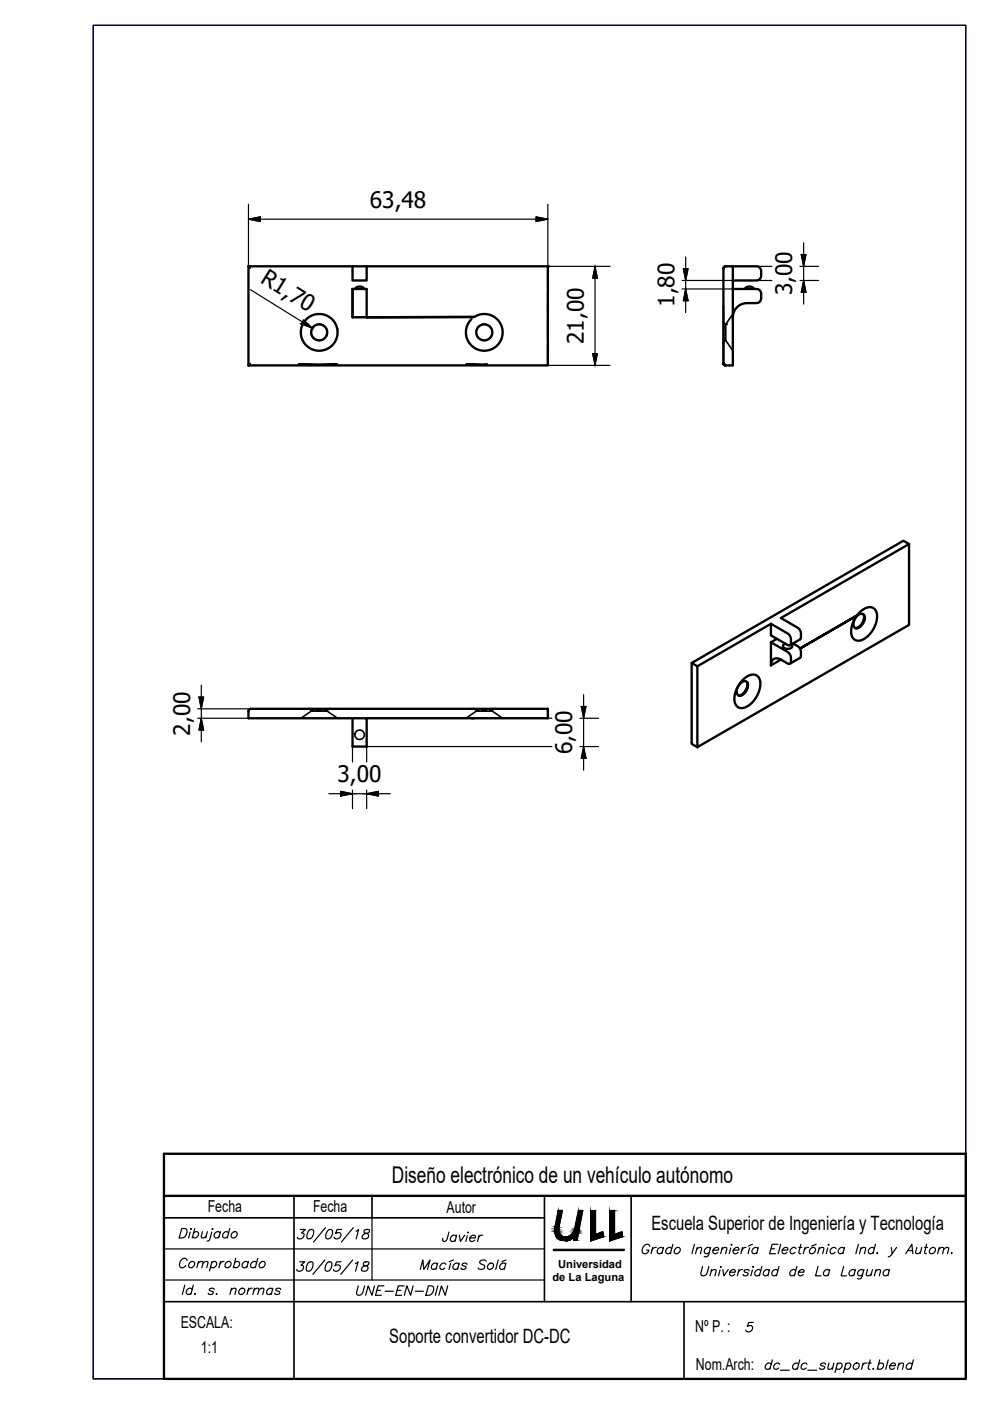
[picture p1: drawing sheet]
<svg xmlns="http://www.w3.org/2000/svg" width="210mm" height="297mm" viewBox="0 0 210 297" stroke-linecap="round" stroke-linejoin="round" font-family="sans-serif">
<!-- layer: Visible (ISO) -->
<g fill="none" stroke="#000" stroke-width=".5">
<path d="M74.7 56.5h-22v21h63.5v-21h-38.5M74.7 56.5v3h3v-3M74.7 56.5h3M153.4 56.9l.4-.4h1.6v21h-1.6l-.3-.3-.1-.2M153.8 56.5l-.3 .2-.1 .3v20M155.4 56.5h5l.7 .3a1.77 1.77 0 0 1 .3 1.7l-.3 .7-.5 .2-5.2 .1M74.7 61.3v6M74.7 61.3h.5M75.2 61.3h2M75.2 61.3l.4-.4 .5-.1 .8 .1 .3 .4M77.2 61.3h.5v6h-3M77.7 67.3l22.8-.1-22.8 .1"/>
<path d="M100.5 67.2a3.9 3.9 0 0 1 6.1 2.8 3.9 3.9 0 0 1-5.2 4.1 3.9 3.9 0 0 1-1.4-6.5M153.4 77l.4 .4M153.4 77.2l.4 .3M153.4 77.2v.1M153.5 77.3h.1M153.8 77.5h.1M155.4 61.3h5l.7 .3a1.81 1.81 0 0 1 .3 1.7l-.3 .7-.7 .3a5 5 0 0 0-4 .7 3.1 3.1 0 0 0-1 2.6M157.9 61.3l.3-.4 .5-.1 .8 .1 .4 .4M192.7 115.3l-1-.6-.4 .1-44.7 25.8v16.9l.2 .3 1.1 .6M192.7 115.3v17.2l-44.8 25.9M192.7 115.3l-27.1 15.7 3.5 2.1 .6 .7v1.7l-2.2 1.3M163.5 132.3l-15.6 9"/>
<path d="M163.5 132.3l3.8 2.3 .4 .9-.1 1.2-.3 .1-.3-.1-3.5-2zM163.5 136.2l3.8 2.3 .4 .7v1.3l-.2 .2h-.5a3.8 3.8 0 0 0-2.5-1.1 1.3 1.3 0 0 0-1 1.5M163.5 136.2v4.9M164.7 135.4l-1.2 .8M165.6 139.8l-2.1 1.3M166.5 136.5a.57 .57 0 0 0-.5 .6 .57 .57 0 0 0 .7 .5 .76 .76 0 0 0 .9-.1 .76 .76 0 0 0 .3-.8l-.1-.1M168.1 136.4a2.69 2.69 0 0 1 1.5 1.1l.2 .7-.1 1.2-2.2 1.3M169.6 137.5l12.1-7-12.1 7M181.7 130.5a3.4 3.4 0 0 1 3.2-1.7 2.06 2.06 0 0 1 1 2.5 5.5 5.5 0 0 1-3.8 4.5 1.7 1.7 0 0 1-1.6-2.2l.2-1.3 .6-1.2M181.8 130.5a.85 .85 0 0 1 1.2-.3 .85 .85 0 0 1 .3 1.2 1.91 1.91 0 0 1-2 1.7 1.9 1.9 0 0 1 .5-2.6zM181.8 133.1l-.5 .1M182.4 132.7l-.7 .5"/>
<path d="M183.1 130.3l.1 .3M183.1 130.3a2.65 2.65 0 0 1-1.3 2.8M183.2 131.2l-.3 1M100 152.3h.5M116.1 150.3l.1 2h-38.5M116.2 150.7l-.1-.4h-62.9l-.4 .1-.1 .3v1.6h25v6h-3v-6M146.6 140.6l1.3 .7M147.9 141.3v17.1M157.1 144.8a.85 .85 0 0 1 1.1-.3 .85 .85 0 0 1 .4 1.1 1.9 1.9 0 0 1-2.1 1.8 1.91 1.91 0 0 1 .6-2.6zM157.1 147.4h-.5M157.4 144.3a2.65 2.65 0 0 1 3.1-1 3.4 3.4 0 0 1 0 4.2 4.1 4.1 0 0 1-3.6 2.6 1.86 1.86 0 0 1-1.2-2.2l.5-1.9zM157.7 147l-.8 .5"/>
<path d="M158.3 144.5l.2 .4M158.4 144.6l.1 .2M158.5 144.8a2.77 2.77 0 0 1-1.5 2.6M158.5 145.5l-.4 1"/>
<circle cx="67.7" cy="70.5" r="3.9"/>
<circle cx="67.7" cy="70.5" r="1.71"/>
<circle cx="102.7" cy="70.5" r="1.71"/>
</g>
<g fill="#000">
<circle cx="52.7" cy="56.5" r=".25"/>
<circle cx="116.2" cy="56.5" r=".25"/>
<circle cx="153.6" cy="56.5" r=".25"/>
<circle cx="52.7" cy="77.5" r=".25"/>
<circle cx="153.4" cy="77.1" r=".25"/>
<circle cx="153.9" cy="68.8" r=".25"/>
</g>
<!-- layer: Oculto (ISO) -->
<g fill="none" stroke="#000" stroke-width=".35">
<path d="M52.7 56.5l.4 .4M116.2 56.5l-.1 4.2M153.4 56.9h.1M153.8 56.5h-.2M153.9 56.5l-.4 .1-.1 .3M53.1 77.1l-.4 .4M63.3 77.2h8.3zM66 70.8l.5 .9M66.5 69.2l-.5 .9M67.1 72.1h1.1M67.1 68.8h1.1M68.8 69.2l.6 .9"/>
<path d="M69.4 70.8l-.6 .9M77.7 67.3h-3M98.8 77.2h4.6zM101 70.8l.5 .9M101.5 69.2l-.5 .9M102.1 72.1h1.1M102.1 68.8h1.1M103.8 69.2l.6 .9M104.4 70.8l-.6 .9M116.1 73.2v3.9M116.1 61.8v4.6M116.1 67.5v4.6"/>
<path d="M116.1 64.8l.1 12.7M153.4 77l.4 .4M153.4 72.7l.1-.4 .4-.1 1.5 2.2M153.4 77.1l.1 .1M153.4 77.1h.1M153.4 64.8v12.3M153.4 77.2h.1M153.4 77.3h.1M153.4 77.2l.1 .1M153.5 77.3l.1 .1M153.6 77.4h.1M153.7 77.4h.1"/>
<path d="M153.8 72.1h.1M153.8 70.8v.9M153.8 69.2v.9M153.8 68.7v.1M153.8 72.1v.1M153.8 77.4v.1M153.8 77.5h.1M153.9 68.8v3.4M155.4 66.6l-1.5 2.2-.4-.2-.1-.4M155.4 67.2v.1M52.7 150.7v.1M52.7 150.7h.1"/>
<path d="M53.2 150.3l-.4 .1-.1 .3M63.3 150.3l8.3 .1zM65.4 150.3l.4 .1 .2 .4-2.2 1.5M66 150.8h3.4M66 150.7h.5M67.1 150.7h1.1M68.8 150.7h.6M69.9 150.3l-.4 .1-.1 .4 2.2 1.5M98.8 150.4h4.6zM100.4 150.3l.4 .1 .2 .4-2.2 1.5M101 150.8h3.4M101 150.7h.5"/>
<path d="M102.1 150.7h1.1M103.8 150.7h.6M104.9 150.3l-.4 .1-.1 .4 2.2 1.5M116.1 150.3l.1 .5M116.1 150.3h.1"/>
<circle cx="76.2" cy="155.8" r="1"/>
</g>
<g fill="#000">
<circle cx="77.2" cy="61.3" r=".17"/>
<circle cx="153.9" cy="68.8" r=".17"/>
</g>
<!-- layer: FRAME 070 -->
<path d="M19.8 5.4h185v287h-185z" fill="none" stroke="#00f" stroke-width=".25"/>
<!-- layer: caj 50 -->
<path d="M34.8 244.6h170v47.8h-170zM34.8 253.5h170" fill="none" stroke="#000" stroke-width=".5"/>
<!-- layer: 0 -->
<path d="M19.8 5.4h185v287h-185zM78.9 258.2v13.2M118.4 256.6h.8l-.7 3.6a1.57 1.57 0 0 0 .9 2 1.57 1.57 0 0 0 2-.7l.4-1 .8-3.9h1l-1.2 6.3h-.8v-.3l-.2-.1a2.68 2.68 0 0 1-2.7 .3 2.29 2.29 0 0 1-1-2.8zM125.3 256.7l1-.1v5.1l1.5-.5 .2 1-2.8 .9zM129.3 256.7l1-.1v5.1l1.5-.5 .2 1-2.7 .9zM117.3 264.9h15v.2h-15z" fill="none" stroke="#000" stroke-width=".25"/>
<!-- layer: caj 35 -->
<path d="M34.8 258.2h80.6M62.3 253.5v38.9M78.9 253.5v4.7M115.4 253.5v22.5M133.8 253.5v22.5M34.8 276h170M145 276v16.4" fill="none" stroke="#000" stroke-width=".35"/>
<!-- layer: caj 25 -->
<path d="M34.8 264.8h80.6M34.8 271.4h80.6" fill="none" stroke="#000" stroke-width=".25"/>
<!-- layer: txt25 -->
<g fill="none" stroke="#000" stroke-width=".25">
<path d="M38.5 260.5h.7a1.1 1.1 0 0 1 .4 1.2 1.1 1.1 0 0 1-.9 .8h-.7zM39.7 267.3a.78 .78 0 0 0-.9-.5 .78 .78 0 0 0-.6 .7 .89 .89 0 0 0 .2 1.3 .93 .93 0 0 0 1-.5M40.2 267.7a.56 .56 0 0 1 .8-.2 .56 .56 0 0 1 .2 .7 .62 .62 0 0 1-.6 .6 .62 .62 0 0 1-.6-.6zM40.3 261.2l-.3 1.3M40.4 260.6h.2zM41 261.4a.56 .56 0 0 1 .8-.3 .56 .56 0 0 1 .3 .8 .68 .68 0 0 1-.6 .5 .68 .68 0 0 1-.7-.2M41.3 260.5l-.5 2M42 267.8l.6-.3h.4l-.2 1.3M42.1 267.5l-.4 1.3M42.9 261.1l-.2 1.3 .4 .1 .6-.4M43 267.8l.6-.3h.5l-.3 1.3M44 261.1l-.4 1.4"/>
<path d="M44.9 267.7a.56 .56 0 0 1 .7-.2 .56 .56 0 0 1 .3 .7 .68 .68 0 0 1-.5 .6 .68 .68 0 0 1-.7-.3M44.9 261.2l-.4 1.6-.2 .2-.4 .1M45 267.5l-.6 2M45 260.6h.2zM46.7 261.4a.71 .71 0 0 0-1.1 0 .71 .71 0 0 0 .1 1.1l.7-.3M46.7 261.1l-.3 1.4M46.8 267.5l-.4 1.3M47.5 267.5a.89 .89 0 0 0-.9 .5M47.9 267.7a.56 .56 0 0 1 .8-.2 .56 .56 0 0 1 .2 .7 .62 .62 0 0 1-.6 .6 .62 .62 0 0 1-.6-.6zM48.5 261.4a.71 .71 0 0 0-1.1 0 .71 .71 0 0 0 .1 1.1l.8-.3M48.7 260.5l-.5 2M49.2 261.4a.59 .59 0 0 1 1-.2 .59 .59 0 0 1-.1 1 .56 .56 0 0 1-.8 .3 .56 .56 0 0 1-.2-.8z"/>
<path d="M49.7 267.7a.56 .56 0 0 1 .8-.2 .56 .56 0 0 1 .3 .7 .68 .68 0 0 1-.6 .6 .68 .68 0 0 1-.7-.3M50 266.8l-.5 2M52.6 267.7a.71 .71 0 0 0-1.1 0 .71 .71 0 0 0 .1 1.1l.8-.3M52.7 267.5l-.4 1.3M54.4 267.7a.71 .71 0 0 0-1 0 .71 .71 0 0 0 .1 1.1l.7-.3M54.7 266.8l-.6 2M55.2 267.7a.59 .59 0 0 1 .9-.1 .59 .59 0 0 1-.1 .9 .56 .56 0 0 1-.7 .3 .56 .56 0 0 1-.3-.8zM63.5 267.5h1.1l-.8 .8h.3a.78 .78 0 0 1 0 1.1 .78 .78 0 0 1-1.1 0l-.1-.3M63.7 260.7h1l-.8 .7h.3a.78 .78 0 0 1 0 1.1 .78 .78 0 0 1-1 .1l-.1-.3M65.5 267.6h.8a1.2 1.2 0 0 1-.1 1.3 1.2 1.2 0 0 1-1.2 .5 1.64 1.64 0 0 1 .5-1.8zM65.6 260.8h.8a1.2 1.2 0 0 1 0 1.3 1.2 1.2 0 0 1-1.2 .5 1.69 1.69 0 0 1 .4-1.8zM68.9 267.1l-2.6 3.1"/>
<path d="M69 260.3l-2.5 3M69.5 267.6h.8a1.2 1.2 0 0 1-.1 1.3 1.2 1.2 0 0 1-1.2 .5 1.65 1.65 0 0 1 .5-1.8zM69.6 260.8h.8a1.2 1.2 0 0 1 0 1.3 1.2 1.2 0 0 1-1.2 .5 1.69 1.69 0 0 1 .4-1.8zM72.3 267.5h-1l-.3 .9a.67 .67 0 0 1 1.1 0 .67 .67 0 0 1-.4 1 .62 .62 0 0 1-1-.3M72.4 260.7h-.9l-.3 .8a.66 .66 0 0 1 1 .1 .66 .66 0 0 1-.4 1 .63 .63 0 0 1-.9-.3M74.8 267.1l-2.6 3.1M74.9 260.3l-2.5 3M75.3 267.9l.6-.4-.5 2M75.5 261l.5-.3-.5 2M77.2 267.6l-.2 .4a.78 .78 0 0 0 .9 .5 .7 .7 0 0 1-.3 1 .7 .7 0 0 1-1-.4 1.37 1.37 0 0 1 1.4-.9l.2-.6zM77.4 260.8l-.2 .3 .2 .3a.68 .68 0 0 1 .8 .6 .76 .76 0 0 1-.6 .7 .76 .76 0 0 1-.8-.4 1.37 1.37 0 0 1 1.4-1l.1-.5zM95.2 261.2l-.6 1.8-.3 .2-.4-.1v-.5"/>
<path d="M96.7 262.2a.71 .71 0 0 0-1 0 .71 .71 0 0 0 .1 1l.7-.3M96.8 261.9l-.3 1.3M97.4 261.9l.2 1.3 .9-1.3M99.1 262l-.3 1.2M99.2 261.3h.2zM99.6 262.5h1.2v-.2a.66 .66 0 0 0-.8-.4 .66 .66 0 0 0-.4 .7 .56 .56 0 0 0 .4 .6 .56 .56 0 0 0 .6-.3M101.6 261.9l-.4 1.3M102.3 261.9a.87 .87 0 0 0-.9 .6M137.8 264.3l-.2-.4a1.14 1.14 0 0 0-1.3 .6 1.14 1.14 0 0 0 .2 1.3 .9 .9 0 0 0 1.1-.8h-.5M138.4 264.5l-.4 1.3M139.2 264.5a.87 .87 0 0 0-1 .5M140.6 264.8a.71 .71 0 0 0-1 0 .71 .71 0 0 0 .1 1l.7-.3"/>
<path d="M140.7 264.5l-.4 1.3M142.4 264.8a.71 .71 0 0 0-1 0 .71 .71 0 0 0 .1 1l.7-.3M142.7 263.8l-.6 2M143.2 264.8a.59 .59 0 0 1 .9-.2 .59 .59 0 0 1-.1 .9 .56 .56 0 0 1-.7 .3 .56 .56 0 0 1-.3-.8zM147.2 263.8l-.5 2M147.7 264.9l.6-.4 .4 .1-.2 1.2M147.8 264.5l-.3 1.3M149 268.5l-.4 1.7a.75 .75 0 0 0 .8 .3 .75 .75 0 0 0 .5-.6l.4-1.4M150.6 264.8a.71 .71 0 0 0-1.1 0 .71 .71 0 0 0 .2 1l.7-.3M150.7 264.5l-.4 1.5a.66 .66 0 0 1-1 .4M150.8 269.5l.6-.3 .4 .1-.2 1.2M150.9 269.2l-.4 1.3"/>
<path d="M151.2 265h1.1l.1-.1a.66 .66 0 0 0-.8-.4 .66 .66 0 0 0-.5 .7 .56 .56 0 0 0 .4 .6 .56 .56 0 0 0 .7-.3M152.7 269.3l-.4 1.2M152.8 268.6h.1zM153.1 264.9l.5-.4 .5 .1-.3 1.2M153.2 264.5l-.4 1.3M153.3 269.2l.2 1.3 .9-1.3M154.7 269.7h1.2v-.2a.65 .65 0 0 0-.8-.3 .65 .65 0 0 0-.4 .7v.3a.57 .57 0 0 0 .5 .3 .57 .57 0 0 0 .5-.3M154.9 264.6l-.3 1.2M155 263.9h.2zM155.5 265h1.1l.1-.1a.66 .66 0 0 0-.8-.4 .66 .66 0 0 0-.5 .7 .56 .56 0 0 0 .4 .6 .56 .56 0 0 0 .7-.3M156.7 269.2l-.4 1.3M157.4 264.5l-.3 1.3"/>
<path d="M157.5 269.2a.87 .87 0 0 0-1 .5M158.2 264.5a.87 .87 0 0 0-.9 .5M158.8 269.5a.53 .53 0 0 0-.6-.3 .53 .53 0 0 0-.4 .4l.8 .3v.3a.62 .62 0 0 1-1 0M158.9 264.6l-.3 1.2M159.5 263.8l-.8 .4M159.5 269.3l-.3 1.2M159.6 268.6h.2zM160.7 264.8a.71 .71 0 0 0-1.1 0 .71 .71 0 0 0 .2 1l.7-.3M160.8 264.5l-.4 1.3M161.3 269.5a.71 .71 0 0 0-1.1 0 .71 .71 0 0 0 .1 1l.8-.3M161.5 268.5l-.5 2M163.1 269.5a.71 .71 0 0 0-1.1 0 .71 .71 0 0 0 .1 1l.8-.3"/>
<path d="M163.2 269.2l-.4 1.3M163.5 264.8h.7M164.9 269.5a.71 .71 0 0 0-1 0 .71 .71 0 0 0 .1 1l.7-.3M164.9 263.8h-1.2l-.5 2h1.2M165.2 268.5l-.6 2M165.5 263.8l-.5 2M165.9 265h1.1l.1-.1a.66 .66 0 0 0-.8-.4 .66 .66 0 0 0-.5 .7 .56 .56 0 0 0 .4 .6 .56 .56 0 0 0 .7-.3M168.7 269.5a.71 .71 0 0 0-1 0 .71 .71 0 0 0 .1 1l.7-.3M168.8 264.8a.71 .71 0 0 0-1.1 0 .71 .71 0 0 0 .1 1l.8-.3M169 268.5l-.6 2M169.3 269.7h1.1l.1-.2a.65 .65 0 0 0-.8-.3 .65 .65 0 0 0-.4 .7v.3a.58 .58 0 0 0 .5 .3 .58 .58 0 0 0 .5-.3M169.3 264.5h.7"/>
<path d="M169.8 263.8l-.4 1.6v.3l.4 .1M170.7 264.5l-.4 1.3M171.4 264.5a.87 .87 0 0 0-.9 .5M171.8 264.8a.59 .59 0 0 1 1-.2 .59 .59 0 0 1-.1 .9 .59 .59 0 0 1-.9 .2 .59 .59 0 0 1 0-.9zM173 263.8l-.9 .4M173.4 268.5l-.5 2h1.1M173.6 264.9l.6-.4 .5 .1-.3 1.2M173.7 264.5l-.3 1.3M175.5 264.6l-.3 1.2M175.6 263.9h.2zM175.9 269.5a.71 .71 0 0 0-1.1 0 .71 .71 0 0 0 .1 1l.7-.3M175.9 269.2l-.3 1.3"/>
<path d="M177.3 264.8a.71 .71 0 0 0-1.1 0 .71 .71 0 0 0 .1 1l.8-.3M178.9 268.5l-.6 2h1.2M179 264.8a.71 .71 0 0 0-1.1 0 .71 .71 0 0 0 .1 1l.8-.3M179.1 264.5l-.4 1.3M181.3 269.5a.71 .71 0 0 0-1.1 0 .71 .71 0 0 0 .1 1l.8-.3M181.4 269.2l-.4 1.3M182 263.8l-.5 2M182.5 264.9l.6-.4 .4 .1-.2 1.2M182.6 264.5l-.4 1.3M183.1 269.5a.71 .71 0 0 0-1.1 0 .71 .71 0 0 0 .1 1l.8-.3M183.2 269.2l-.4 1.5a.66 .66 0 0 1-1 .4M183.9 269.2l-.2 1.2 .4 .1 .6-.4"/>
<path d="M185 269.2l-.4 1.3M185.4 264.8a.71 .71 0 0 0-1.1 0 .71 .71 0 0 0 .1 1l.8-.3M185.6 263.8l-.5 2M185.6 269.5l.6-.3 .5 .1-.3 1.2M185.7 269.2l-.3 1.3M185.9 265.7h.2zM188.5 269.5a.71 .71 0 0 0-1 0 .71 .71 0 0 0 .1 1l.7-.3M188.6 269.2l-.4 1.3M189 264.5l.2 1.3 .9-1.3M189.2 265.8l-.3 .4-.6 .3M192 265.8l1.3-2 .3 2M192.5 265.1h.9"/>
<path d="M194.4 264.5l-.2 1.2 .4 .1 .6-.4M195.4 264.5l-.3 1.3M196 264.5h.7M196.5 263.8l-.5 1.6 .1 .3 .3 .1M197.3 264.8a.56 .56 0 0 1 .7-.3 .56 .56 0 0 1 .3 .7 .62 .62 0 0 1-.6 .6 .62 .62 0 0 1-.7-.6zM199 264.9l.6-.4 .5 .1-.3 1.2M199.2 264.5l-.4 1.3M200.1 264.9l.6-.4 .4 .1-.2 1.2M201.7 265.7h.2zM159.7 280.4h-.9l-.4 .8a.67 .67 0 0 1 1.1 .1 .67 .67 0 0 1-.4 1 .62 .62 0 0 1-1-.3M163.5 289.3a.71 .71 0 0 0-1.1 0 .71 .71 0 0 0 .2 1l.7-.3M163.8 288.3l-.6 2"/>
<path d="M165.3 289.3a.71 .71 0 0 0-1 0 .71 .71 0 0 0 .1 1l.7-.3M165.5 290.5h1.9M169.3 289.3a.71 .71 0 0 0-1 0 .71 .71 0 0 0 .1 1l.7-.3M169.6 288.3l-.6 2M171.1 289.3a.71 .71 0 0 0-1 0 .71 .71 0 0 0 .1 1l.7-.3M171.3 290.5h1.9M175 289.3v-.2a.61 .61 0 0 0-1 .4l.8 .3v.2a.62 .62 0 0 1-1 0M175.8 289l-.3 1.2 .5 .1 .6-.4M176.8 289l-.3 1.3M177.5 289.3a.59 .59 0 0 1 .9-.2 .59 .59 0 0 1-.1 .9 .62 .62 0 0 1-1 0M177.6 289l-.6 2M179.3 289.3a.59 .59 0 0 1 .9-.2 .59 .59 0 0 1 0 .9 .62 .62 0 0 1-1.1 0"/>
<path d="M179.4 289l-.5 2M181.1 289.3a.59 .59 0 0 1 .9-.2 .59 .59 0 0 1 0 .9 .59 .59 0 0 1-1 .2 .59 .59 0 0 1 .1-.9zM183 289l-.3 1.3M183.8 289a.87 .87 0 0 0-.9 .6M184.1 289h.6M184.5 288.3l-.4 1.6v.3l.4 .1M185.1 290.2h.1zM186.3 289.3a.59 .59 0 0 1 .9-.2 .59 .59 0 0 1-.1 .9 .62 .62 0 0 1-1 0M186.5 288.3l-.5 2M188.3 288.3l-.5 2M188.7 289.6h1.1l.1-.2a.66 .66 0 0 0-.8-.4 .66 .66 0 0 0-.5 .8 .56 .56 0 0 0 .4 .6 .56 .56 0 0 0 .7-.4M190.5 289.4l.6-.4 .5 .1-.3 1.2"/>
<path d="M190.6 289l-.3 1.3M193.4 289.3a.71 .71 0 0 0-1 0 .71 .71 0 0 0 .1 1l.7-.3M193.7 288.3l-.6 2"/>
</g>
<!-- layer: 0 -->
<g fill="#000" stroke="#000" stroke-width=".21">
<path d="M125.3 256.7h1zM130.2 256.6h.1zM119.8 263h.6zM121.6 262.7h.8v.2zM125.2 262.2h2.8l-2.7 .9zM125.2 262.2l.1 .9zM127.5 261.3h.3zM129.3 262.2v.9zM129.3 262.2h2.7l-2.7 .9z"/>
<path d="M118.4 256.6l.1 3.4 .7-3.4zM118.4 256.6l.1 3.4h-.8z"/>
<path d="M122.6 256.6l.2 3.9 .8-3.9zM122.6 256.6l.2 3.9h-1z"/>
<path d="M125.3 256.7l1 5v-5zM125.3 256.7l1 5h-1.1z"/>
<path d="M130.2 256.6l.1 .1zM129.3 256.7h1z"/>
<path d="M129.3 256.7l1 5v-5zM129.3 256.7l1 5h-1z"/>
<path d="M117.6 260.6l.9 .1v-.1zM117.6 260.6l.9 .1h-.9z"/>
<path d="M117.6 260.4l.9 .2v-.2zM117.6 260.4l.9 .2h-.9z"/>
<path d="M117.6 260.7l.9 .2v-.2zM117.6 260.7l.9 .2h-.9z"/>
<path d="M117.6 260.9l.9 .2v-.2zM117.6 260.9l.9 .2h-.9z"/>
<path d="M117.7 260.2l.8 .2v-.2zM117.7 260.2l.8 .2h-.9z"/>
<path d="M117.7 260l.8 .2v-.2zM117.7 260l.8 .2h-.8z"/>
<path d="M117.6 261.1l1 .1zM117.6 261.1l1 .1z"/>
<path d="M117.6 261.2l1 .2v-.2zM117.6 261.2l1 .2h-.9z"/>
<path d="M117.7 261.4h.9zM117.7 261.4h.9z"/>
<path d="M117.7 261.4l1 .2-.1-.2zM117.7 261.4l1 .2h-1z"/>
<path d="M117.7 261.6l1.1 .1-.1-.1zM117.7 261.6l1.1 .1h-1.1z"/>
<path d="M117.7 261.7l1.2 .1zM117.7 261.7l1.2 .1z"/>
<path d="M117.7 261.8l1.3 .1-.1-.1zM117.7 261.8l1.3 .1h-1.2z"/>
<path d="M117.8 261.9l1.3 .1zM117.8 261.9l1.3 .1z"/>
<path d="M117.8 262h1.3zM117.8 262h1.3z"/>
<path d="M117.8 262l1.5 .1zM117.8 262l1.5 .1z"/>
<path d="M117.9 262.1l1.6 .1zM117.9 262.1l1.6 .1zM117.9 262.2h1.6zM117.9 262.2h1.6z"/>
<path d="M117.9 262.2l1.7 .1zM117.9 262.2l1.7 .1z"/>
<path d="M118 262.3h1.8zM118 262.3h1.8z"/>
<path d="M118 262.3h1.8zM118 262.3h1.8z"/>
<path d="M119.8 263l.4 .1zM120 263.1h.2z"/>
<path d="M119.4 263h1.2zM119.4 263h1z"/>
<path d="M119.1 263h1.5zM119.1 263h1.5z"/>
<path d="M118.9 262.9h1.8zM118.9 262.9l1.7 .1z"/>
<path d="M118.9 262.9h1.8zM118.9 262.9h1.8z"/>
<path d="M118.7 262.8h2.2zM118.7 262.8l2 .1z"/>
<path d="M118.5 262.7l2.4 .1 .2-.1zM118.5 262.7l2.4 .1h-2.2z"/>
<path d="M118.3 262.6l2.8 .1 .3-.1zM118.3 262.6l2.8 .1h-2.6z"/>
<path d="M118.2 262.5h3.2zM118.2 262.5l3.2 .1z"/>
<path d="M118.2 262.5h3.3zM118.2 262.5h3.3z"/>
<path d="M118.2 262.5h3.3zM118.2 262.5h3.2z"/>
<path d="M118.2 262.5h3.3zM118.2 262.5h3.3z"/>
<path d="M121.6 262.7v.2h.8zM121.6 262.9h.8z"/>
<path d="M121.6 262.6h.8zM121.6 262.6h.8z"/>
<path d="M121.6 262.6h.8zM121.6 262.6h.8z"/>
<path d="M121.6 262.6h.8zM121.6 262.6l.8 .1z"/>
<path d="M121.6 262.6h.8zM121.6 262.6h.8z"/>
<path d="M121.6 262.6h.8zM121.6 262.6h.8z"/>
<path d="M121.6 262.6h.8zM121.6 262.6h.8z"/>
<path d="M121.5 262.5h.9zM121.5 262.5h.9z"/>
<path d="M121.5 262.5h.9zM121.5 262.5h.9z"/>
<path d="M121.5 262.5h.9zM121.5 262.5h.9z"/>
<path d="M121.6 262.5h.8zM121.6 262.5l.8 .1z"/>
<path d="M118.1 262.4l4.3 .1v-.1zM118.1 262.4l4.3 .1h-4.2z"/>
<path d="M120 262.3h2.5zM119.8 262.3h2.7z"/>
<path d="M118 262.3l4.4 .1 .1-.1zM118 262.3l4.4 .1h-4.3z"/>
<path d="M120.2 262.2h2.3zM120 262.3h2.5z"/>
<path d="M120.5 262.2h2zM120.2 262.2h2.3z"/>
<path d="M120.7 262l1.8 .2v-.2zM120.5 262.2l.2-.2 1.8 .2z"/>
<path d="M121 261.9l1.5 .1v-.1zM120.7 262l.3-.1 1.5 .1z"/>
<path d="M121.2 261.7l1.3 .2 .1-.2zM121 261.9l.2-.2 1.3 .2z"/>
<path d="M121.4 261.5l1.2 .2v-.2zM121.4 261.5l1.2 .2h-1.4z"/>
<path d="M121.5 261.3l1.1 .2 .1-.2zM121.5 261.3l1.1 .2h-1.2z"/>
<path d="M121.7 261l1 .3v-.3zM121.7 261l1 .3h-1.2z"/>
<path d="M121.8 260.8l.9 .2 .1-.2zM121.8 260.8l.9 .2h-1z"/>
<path d="M121.8 260.5l1 .3v-.3zM121.8 260.5l1 .3h-1z"/>
<path d="M125.2 261.7h1.1zM125.2 261.7h1.1z"/>
<path d="M127.5 261.3l.4 .4-.1-.4zM126.3 261.7l1.2-.4 .4 .4z"/>
<path d="M126.3 261.7h1.6zM126.3 261.7h1.6z"/>
<path d="M125.2 261.7l2.8 .5-.1-.5zM125.2 261.7l2.8 .5h-2.8z"/>
<path d="M131.8 261.2l.1 .5zM130.3 261.7l1.5-.5 .1 .5z"/>
<path d="M129.3 261.7l2.7 .5-.1-.5zM129.3 261.7l2.7 .5h-2.7z"/>
</g>
<!-- layer: Cota (ISO) -->
<g fill="none" stroke="#000" stroke-width=".25">
<path d="M52.7 46.5l2.5-.5v1zM52.7 46.5h63.5M52.7 43.3v13.2M113.7 46l2.5 .5-2.5 .5zM116.2 43.3v13.2h13.1M126.2 56.5l.5 2.5h-1zM126.2 56.5v21M144.6 59.5h10.8M144.9 57h1l-.5 2.5zM145.4 54.5v11.8M160.4 56.5h3.3M160.4 59.5h3.3"/>
<path d="M169.6 56.5h4M169.6 59.5h4M169.9 54h1l-.5 2.5zM170.4 59.5l.5 2.5h-1zM170.4 51.5v13M53.1 61.4l13.1 8.2M64.4 67.8l1.8 1.8-2.4-.9zM116.2 77.5h13.1M125.7 75h1l-.5 2.5zM144.6 61.3h10.8M145.4 61.3l.5 2.5h-1zM41.9 152.3h10.8"/>
<path d="M41.9 150.3h11.3M42.2 147.8h1l-.5 2.5zM42.7 152.3l.5 2.5h-1zM42.7 145.3v12M74.7 158.3v3.3M77.7 152.3h39.3M117 158.3h-39.3v3.3M123 152.3h3.9M123 158.3h3.9M123.2 149.8h1l-.5 2.5zM123.7 158.3l.5 2.5h-1zM123.7 147.3v16"/>
<path d="M69.7 168.3h13M72.2 167.8l2.5 .5-2.5 .5zM74.7 167.5v4M77.7 168.3l2.5-.5v1zM77.7 167.5v4"/>
</g>
<g fill="#000" stroke="#000" stroke-width=".21">
<path d="M126.2 56.5l.5 2.5h-1zM144.9 57h1l-.5 2.5zM169.9 54h1l-.5 2.5zM170.4 59.5l.5 2.5h-1zM125.7 75h1l-.5 2.5zM145.4 61.3l.5 2.5h-1zM42.2 147.8h1l-.5 2.5zM42.7 152.3l.5 2.5h-1zM123.2 149.8h1l-.5 2.5zM123.7 158.3l.5 2.5h-1z"/>
<path d="M52.7 46.5l2.5-.5v.5zM52.7 46.5l2.5 .5v-.5z"/>
<path d="M113.7 46l2.5 .5h-2.5zM113.7 46.5v.5l2.5-.5z"/>
<path d="M64.4 67.8l.9 .9h-1.5zM63.8 68.7l2.4 .9-.9-.9z"/>
<path d="M72.2 167.8l2.5 .5h-2.5zM72.2 168.3v.5l2.5-.5z"/>
<path d="M77.7 168.3l2.5-.5v.5zM77.7 168.3l2.5 .5v-.5z"/>
</g>
<text font-size="5.3" x="74.4" y="275.9">UNE-EN-DIN</text>
<g font-size="4.9">
<text x="83.1" y="250.7">Diseño electrónico de un vehículo autónomo</text>
<text x="37.4" y="275.5">Id. s. normas</text>
<text x="87.8" y="270.2">Macías Solá</text>
</g>
<g font-size="4.8">
<text x="78.4" y="44.1">63,48</text>
<text x="55" y="59.8" transform="rotate(32 55 59.8)">R1,70</text>
<text x="143" y="65" transform="rotate(-90 143 65)">1,80</text>
<text x="168" y="62.6" transform="rotate(-90 168 62.6)">3,00</text>
<text x="123.8" y="73" transform="rotate(-90 123.8 73)">21,00</text>
<text x="40.3" y="156" transform="rotate(-90 40.3 156)">2,00</text>
<text x="121.3" y="160" transform="rotate(-90 121.3 160)">6,00</text>
<text x="71.6" y="165.9">3,00</text>
</g>
<g font-size="4.2">
<text x="138.1" y="260.9">Escuela Superior de Ingeniería y Tecnología</text>
<text x="82.5" y="284.8">Soporte convertidor DC-DC</text>
</g>
<g font-size="3.5">
<text x="44.1" y="256.9">Fecha</text>
<text x="66.4" y="256.9">Fecha</text>
<text x="94.7" y="257.2">Autor</text>
<text x="38.3" y="281.6">ESCALA:</text>
<text x="42.6" y="287">1:1</text>
<text x="147.4" y="282.4">Nº P. :</text>
<text x="147.5" y="290.4">Nom.Arch:</text>
</g>
<g font-size="2.4">
<text x="118.3" y="268.7">Universidad</text>
<text x="117.1" y="271.6">de La Laguna</text>
</g>
</svg>
